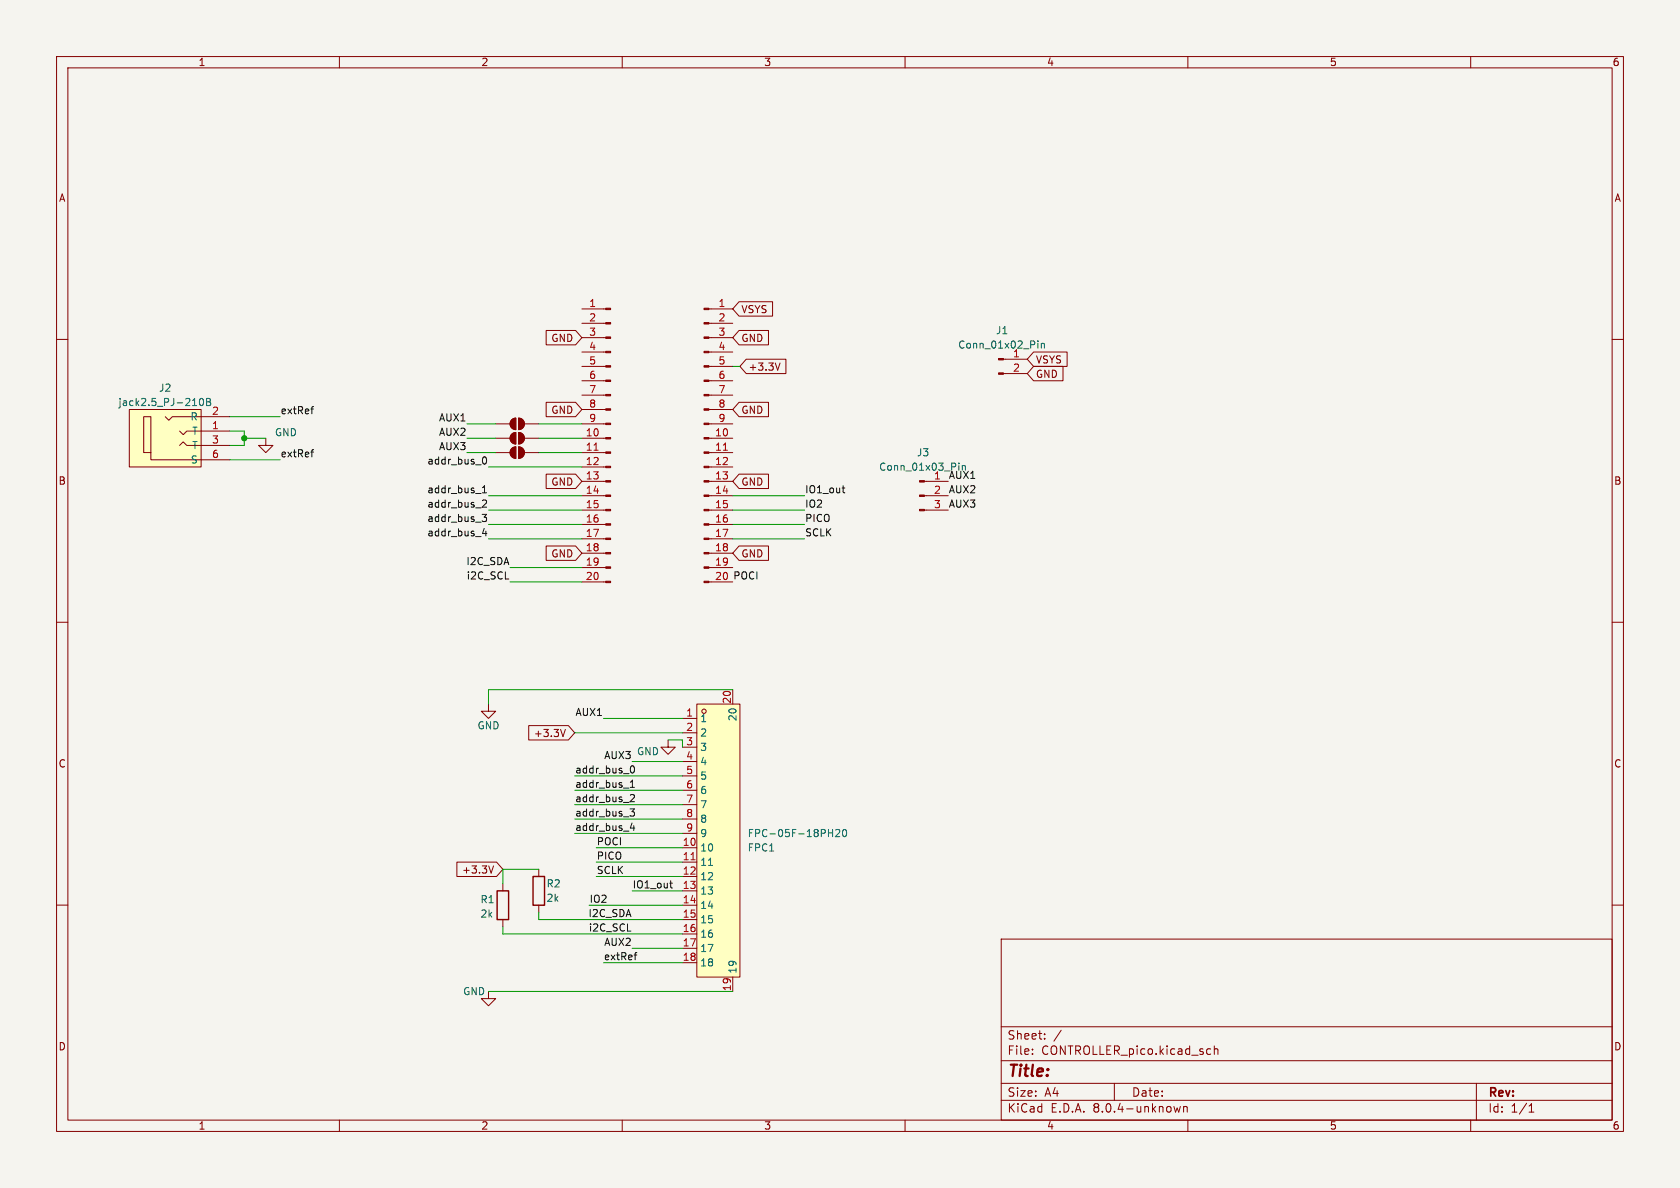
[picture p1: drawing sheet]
<svg xmlns="http://www.w3.org/2000/svg" width="297mm" height="210mm" viewBox="0 0 297 210" stroke-linecap="round" stroke-linejoin="round" font-family="sans-serif">
<path d="M0 0h297v210h-297z" fill="#f5f4ef" stroke="#f5f4ef" stroke-width=".18"/>
<g fill="none" stroke="#840000" stroke-width=".18">
<path d="M10 10h277v190h-277zM12 12h273v186h-273zM60 10v2M110 10v2M160 10v2M210 10v2M260 10v2M10 60h2M285 60h2M47 77.5v1.2h1.3l-1.3 1.3-1.3-1.3h1.3M87.6 77.5h2.6M90.5 76.8l.7-.3v2a1.02 1.02 0 0 1-.9-.6 1.02 1.02 0 0 1 .2-1.1z"/>
<path d="M91.7 76.5a1.02 1.02 0 0 1 1 1 1.02 1.02 0 0 1-1 1zM92.7 77.5h2.5M163.4 90.2h4.2M163.4 87.6h4.2M163.4 85.1h4.2M10 110h2M285 110h2M10 160h2M285 160h2M177 166h108v32h-108zM60 198v2M110 198v2"/>
<path d="M160 198v2M177 194.5h108M177 191.5h108M177 187.5h108M177 181.5h108M182.5 186.3v.1M182.5 185.5v.1M184.7 183.6v.1M184.7 182.8v.1M187.6 182.1l-1.3 2M197 191.5v3M207.5 195.6l.3 1 .3-.7 .3 .7 .3-1"/>
<path d="M209.2 195.6v1M209.2 195.7l.3-.1 .3 .1 .1 .9M210 198v2M213.6 185.4l.4 .1M214 186.3l-.4 .1M214.7 185.5l.2-.1 .3 .1 .1 .9M214.7 184.9v1.5M260 198v2M261 191.5v6.5M270.3 196.6h.9M270.3 195.5l.4-.4v1.5"/>
</g>
<g fill="#840000" stroke="#840000" stroke-width=".18">
<path d="M90.5 76.8l.7-.3v2a1.02 1.02 0 0 1-.9-.6 1.02 1.02 0 0 1 .2-1.1z"/>
<path d="M91.7 76.5a1.02 1.02 0 0 1 1 1 1.02 1.02 0 0 1-1 1z"/>
<path d="M162.6 90h.8v.3h-.8z"/>
<path d="M162.6 87.5h.8v.3h-.8z"/>
<path d="M162.6 85h.8v.2h-.8z"/>
</g>
<path d="M169.5 81.9v.1M169.5 82.3v.8M170.1 82.3v.8M170.1 82.4l.2-.1h.3l.1 .8" fill="none" stroke="#006464" stroke-width=".18"/>
<path d="M123.2 124.5h7.6v48.2h-7.6z" fill="#ffffc2"/>
<g fill="none" stroke="#840000" stroke-width=".18">
<path d="M102.9 59.7h4.2M102.9 57.2h4.2M102.9 54.6h4.2M125.3 59.7h4.2M125.3 57.2h4.2M125.3 54.6h4.2M87.6 74.9h2.6M90.5 79.3l.7-.3v2a1.02 1.02 0 0 1-.9-.6 1.02 1.02 0 0 1 .2-1.1zM90.5 74.2l.7-.3v2a1.02 1.02 0 0 1-.9-.6 1.02 1.02 0 0 1 .2-1.1zM91.7 79a1.02 1.02 0 0 1 1 1 1.02 1.02 0 0 1-1 1zM91.7 73.9a1.02 1.02 0 0 1 1 1 1.02 1.02 0 0 1-1 1zM92.7 74.9h2.5"/>
<path d="M102.9 77.5h4.2M102.9 74.9h4.2M102.9 72.4h4.2M102.9 69.9h4.2M102.9 67.3h4.2M102.9 64.8h4.2M102.9 62.2h4.2M125.3 77.5h4.2M125.3 74.9h4.2M125.3 72.4h4.2M125.3 69.9h4.2M125.3 67.3h4.2"/>
<path d="M125.3 64.8h4.2M125.3 62.2h4.2M177.4 66h4.2M177.4 63.5h4.2M87.6 80h2.6M92.7 80h2.5M102.9 97.8h4.2M102.9 95.3h4.2M102.9 92.7h4.2M102.9 90.2h4.2M102.9 87.6h4.2M102.9 85.1h4.2"/>
<path d="M102.9 82.6h4.2M102.9 80h4.2M125.3 97.8h4.2M125.3 95.3h4.2M125.3 92.7h4.2M125.3 90.2h4.2M125.3 87.6h4.2M125.3 85.1h4.2M125.3 82.6h4.2M125.3 80h4.2M102.9 102.9h4.2M102.9 100.3h4.2"/>
<path d="M125.3 102.9h4.2M125.3 100.3h4.2M120.6 127h2.6M120.6 129.5h2.6M120.6 132.1h2.6M120.6 134.6h2.6M120.6 137.2h2.6M120.6 139.7h2.6M123.2 124.5h7.6v48.2h-7.6zM129.5 121.9v2.6M88.9 156.2v1.3M95.2 153.7v1.2"/>
<path d="M120.6 149.9h2.6M120.6 152.4h2.6M120.6 154.9h2.6M120.6 157.5h2.6M120.6 142.2h2.6M120.6 144.8h2.6M120.6 147.3h2.6M86.4 175.3v1.2h1.2l-1.2 1.3-1.3-1.3h1.3M88.9 162.6v1.2M95.2 160v1.3M120.6 160h2.6M120.6 162.6h2.6"/>
<path d="M120.6 165.1h2.6M120.6 167.6h2.6M120.6 170.2h2.6M129.5 172.7v2.6"/>
<circle cx="124.5" cy="125.7" r=".38"/>
</g>
<path d="M183.5 60.3v.1M183.5 60.7v.8M184.1 60.7v.8M184.1 60.8l.2-.1 .3 .1v.7M125.2 153h.8M146.5 147.2h.7M147.2 146.6v1.3M147.7 146.8l.5-.2 .3 .4-.8 .9h.8M149.1 146.7l.1-.1a.68 .68 0 0 1 .5 .7 .68 .68 0 0 1-.5 .6 .84 .84 0 0 1-.1-1.2z" fill="none" stroke="#006464" stroke-width=".18"/>
<path d="M105 79.6h.7M127.9 79.6h.7M122.2 152h.7" fill="none" stroke="#a90000" stroke-width=".18"/>
<g fill="#840000" stroke="#840000" stroke-width=".18">
<path d="M124.5 102.7h.8v.3h-.8z"/>
<path d="M124.5 100.2h.8v.3h-.8z"/>
<path d="M124.5 97.7h.8v.2h-.8z"/>
<path d="M124.5 95.1h.8v.3h-.8z"/>
<path d="M124.5 92.6h.8v.2h-.8z"/>
<path d="M124.5 90h.8v.3h-.8z"/>
<path d="M124.5 87.5h.8v.3h-.8z"/>
<path d="M124.5 85h.8v.2h-.8z"/>
<path d="M124.5 82.4h.8v.3h-.8z"/>
<path d="M124.5 79.9h.8v.2h-.8z"/>
<path d="M124.5 77.3h.8v.3h-.8z"/>
<path d="M124.5 74.8h.8v.3h-.8z"/>
<path d="M124.5 72.3h.8v.2h-.8z"/>
<path d="M124.5 69.7h.8v.3h-.8z"/>
<path d="M124.5 67.2h.8v.2h-.8z"/>
<path d="M124.5 64.6h.8v.3h-.8z"/>
<path d="M124.5 62.1h.8v.3h-.8z"/>
<path d="M124.5 59.6h.8v.2h-.8z"/>
<path d="M124.5 57h.8v.3h-.8z"/>
<path d="M124.5 54.5h.8v.2h-.8z"/>
<path d="M107.1 102.7h.8v.3h-.8z"/>
<path d="M107.1 100.2h.8v.3h-.8z"/>
<path d="M107.1 97.7h.8v.2h-.8z"/>
<path d="M107.1 95.1h.8v.3h-.8z"/>
<path d="M107.1 92.6h.8v.2h-.8z"/>
<path d="M107.1 90h.8v.3h-.8z"/>
<path d="M107.1 87.5h.8v.3h-.8z"/>
<path d="M107.1 85h.8v.2h-.8z"/>
<path d="M107.1 82.4h.8v.3h-.8z"/>
<path d="M107.1 79.9h.8v.2h-.8z"/>
<path d="M107.1 77.3h.8v.3h-.8z"/>
<path d="M107.1 74.8h.8v.3h-.8z"/>
<path d="M107.1 72.3h.8v.2h-.8z"/>
<path d="M107.1 69.7h.8v.3h-.8z"/>
<path d="M107.1 67.2h.8v.2h-.8z"/>
<path d="M107.1 64.6h.8v.3h-.8z"/>
<path d="M107.1 62.1h.8v.3h-.8z"/>
<path d="M107.1 59.6h.8v.2h-.8z"/>
<path d="M107.1 57h.8v.3h-.8z"/>
<path d="M107.1 54.5h.8v.2h-.8z"/>
<path d="M90.5 79.3l.7-.3v2a1.02 1.02 0 0 1-.9-.6 1.02 1.02 0 0 1 .2-1.1z"/>
<path d="M91.7 79a1.02 1.02 0 0 1 1 1 1.02 1.02 0 0 1-1 1z"/>
<path d="M90.5 74.2l.7-.3v2a1.02 1.02 0 0 1-.9-.6 1.02 1.02 0 0 1 .2-1.1z"/>
<path d="M91.7 73.9a1.02 1.02 0 0 1 1 1 1.02 1.02 0 0 1-1 1z"/>
<path d="M176.5 65.9h.9v.3h-.9z"/>
<path d="M176.5 63.4h.9v.2h-.9z"/>
</g>
<path d="M87.9 157.5h2v5.1h-2zM94.2 154.9h2.1v5.1h-2.1z" fill="none" stroke="#840000" stroke-width=".25"/>
<path d="M22.9 72.4h12.7v10.2h-12.7z" fill="#ffffc2"/>
<g fill="none" stroke="#840000" stroke-width=".18">
<path d="M96.6 58.4h5.2l1.1 1.3-1.1 1.3h-5.2zM130.7 58.4h5.2v2.6h-5.2l-1.2-1.3zM130.7 53.3h5.9v2.6h-5.9l-1.2-1.3zM22.9 72.4h12.7v10.2h-12.7zM29.2 73.7l.6 .6 .7-.6h10.1M31.7 78.7l.7-.6 .6 .6h7.6M31.7 76.2l.7 .6 .6-.6h7.6M96.6 71.1h5.2l1.1 1.3-1.1 1.3h-5.2zM130.7 71.1h5.2v2.6h-5.2l-1.2-1.3zM131.9 63.5h7v2.5h-7l-1.1-1.2zM137.9 64.2l-.4 1.2M182.7 64.8h5.2v2.5h-5.2l-1.1-1.3z"/>
<path d="M182.7 62.2h6v2.6h-6l-1.1-1.3zM26.7 80h-1.3v-6.3h1.3v7.6h13.9M96.6 96.5h5.2l1.1 1.3-1.1 1.3h-5.2zM96.6 83.8h5.2l1.1 1.3-1.1 1.3h-5.2zM130.7 83.8h5.2v2.6h-5.2l-1.2-1.3zM130.7 96.5h5.2v2.6h-5.2l-1.2-1.3zM86.4 124.5v1.2h1.2l-1.2 1.3-1.3-1.3h1.3M93.5 128.3h7l1.1 1.2-1.1 1.3h-7zM100 128.9l-.5 1.3M118.1 130.8v1.3h1.3l-1.3 1.3-1.3-1.3h1.3M80.8 152.4h7l1.1 1.3-1.1 1.2h-7zM87.3 153.1l-.5 1.2"/>
</g>
<path d="M34 71.7h.8M35.4 70.6l.2-.2a.68 .68 0 0 1 .4 .7 .68 .68 0 0 1-.4 .6l-.2-.1-.1-.4zM36.5 71h.5M37 71l.2-.2-.1-.2-.6-.2v1.3h.5M37 71l.3 .3-.1 .3" fill="none" stroke="#006464" stroke-width=".18"/>
<g fill="none" stroke="#0f0f0f" stroke-width=".18">
<path d="M55 72.3h.4M55 79.9h.4M55.4 71.9h-.2M55.4 79.5l-.2 .1M85.2 90.9h.8l-.4 .5 .4 .1v.6l-.2 .1-.5-.1M85.3 81.3l.1-.4 .2-.1a.68 .68 0 0 1 .4 .6 .68 .68 0 0 1-.4 .6l-.2-.1-.1-.3M85.3 88.5l.5-.1 .2 .4-.8 .9h.8M85.3 87.1h.7M85.3 86.2l.4-.4v1.3M85.6 93.4l-.3 .9h.8M85.9 93.9v.8M148.9 86.3h.5"/>
<path d="M149.1 87.1h.3M111.4 139.2h.8M111.4 138.3l.4-.4v1.3M111.4 135.9l.2-.4 .1-.1a.68 .68 0 0 1 .5 .6 .68 .68 0 0 1-.5 .6l-.1-.1-.2-.3M111.4 143h.8l-.5 .5 .4 .1v.5l-.2 .2-.5-.1M111.4 140.6l.5-.1 .3 .3-.8 .9h.8M111.7 145.5l-.3 .9h.8M112 146v.8M118.4 156.1h.5M118.6 156.9l.3 .1M112.1 168.8h.5M112.6 168.4l-.3 .1"/>
</g>
<g fill="none" stroke="#009600" stroke-width=".18">
<path d="M40.6 76.2h2.6v2.5h-2.6M40.6 73.7h8.9M43.2 77.5h3.8M82.5 77.5h5.1M82.5 74.9h5.1M95.2 77.5h7.7M95.2 74.9h7.7M129.5 64.8h1.3M40.6 81.3h8.9M82.5 80h5.1M86.4 87.6h16.5M86.4 82.6h16.5"/>
<path d="M86.4 90.2h16.5M86.4 92.7h16.5M86.4 95.3h16.5M95.2 80h7.7M129.5 87.6h12.7M129.5 90.2h12.7M129.5 92.7h12.7M129.5 95.3h12.7M90.2 100.3h12.7M90.2 102.9h12.7M101.6 137.2h19M101.6 139.7h19"/>
<path d="M101.6 129.5h19M106.7 127h13.9M111.8 134.6h8.8M118.1 130.8h2.5v1.3M129.5 121.9h-43.1v2.6M95.2 153.7h-6.3v2.5M101.6 142.2h19M101.6 144.8h19M101.6 147.3h19M105.4 152.4h15.2M105.4 154.9h15.2M105.4 149.9h15.2"/>
<path d="M111.8 157.5h8.8M86.4 175.3h43.1M88.9 163.8v1.3h31.7M95.2 161.3v1.3h25.4M104.1 160h16.5M106.7 170.2h13.9M111.8 167.6h8.8"/>
</g>
<circle cx="43.2" cy="77.5" r=".46" fill="#009600" stroke="#009600" stroke-width=".18"/>
<text font-size="2.8" fill="#840000" x="178" y="190.9">Title:</text>
<g font-size="2.1" fill="#840000">
<text x="178" y="184">Sheet:</text>
<text x="178" y="186.7">File:</text>
<text x="184.1" y="186.7">CONTROLLER_pico.kicad_sch</text>
<text x="178" y="196.9">KiCad</text>
<text x="178" y="194.1">Size:</text>
<text x="184.7" y="194.1">A4</text>
<text x="185.7" y="196.9">E.D.A.</text>
<text x="193.3" y="196.9">8.0.4-unknown</text>
<text x="200" y="194.1">Date:</text>
<text x="263" y="194.3">Rev:</text>
<text x="263" y="196.9">Id:</text>
<text x="267.1" y="196.9">1/1</text>
</g>
<g font-size="1.8" fill="#840000">
<text x="35" y="11.9">1</text>
<text x="85" y="11.9">2</text>
<text x="135" y="11.9">3</text>
<text x="185" y="11.9">4</text>
<text x="235" y="11.9">5</text>
<text x="285" y="11.9">6</text>
<text x="10.3" y="35.9">A</text>
<text x="285.3" y="35.9">A</text>
<text x="131" y="55.6">VSYS</text>
<text x="97.4" y="60.6">GND</text>
<text x="131" y="60.6">GND</text>
<text x="132.2" y="65.7">+3.3V</text>
<text x="183" y="64.5">VSYS</text>
<text x="183" y="67">GND</text>
<text x="97.4" y="73.3">GND</text>
<text x="131" y="73.3">GND</text>
<text x="10.3" y="85.9">B</text>
<text x="97.4" y="86">GND</text>
<text x="131" y="86">GND</text>
<text x="285.3" y="85.9">B</text>
<text x="97.4" y="98.7">GND</text>
<text x="131" y="98.7">GND</text>
<text x="94.3" y="130.5">+3.3V</text>
<text x="10.3" y="135.9">C</text>
<text x="285.3" y="135.9">C</text>
<text x="81.6" y="154.6">+3.3V</text>
<text x="10.3" y="185.9">D</text>
<text x="285.3" y="185.9">D</text>
<text x="35" y="199.9">1</text>
<text x="85" y="199.9">2</text>
<text x="135" y="199.9">3</text>
<text x="185" y="199.9">4</text>
<text x="235" y="199.9">5</text>
<text x="285" y="199.9">6</text>
</g>
<g font-size="1.8" fill="#a90000">
<text x="104.1" y="54.4">1</text>
<text x="104.1" y="56.9">2</text>
<text x="104.1" y="59.4">3</text>
<text x="126.9" y="54.4">1</text>
<text x="126.9" y="56.9">2</text>
<text x="126.9" y="59.4">3</text>
<text x="104.1" y="62">4</text>
<text x="104.1" y="64.5">5</text>
<text x="126.9" y="62">4</text>
<text x="126.9" y="64.5">5</text>
<text x="179" y="65.8">2</text>
<text x="104.1" y="67.1">6</text>
<text x="104.1" y="69.6">7</text>
<text x="126.9" y="67.1">6</text>
<text x="126.9" y="69.6">7</text>
<text x="37.4" y="75.9">1</text>
<text x="103.5" y="77.2">10</text>
<text x="104.1" y="72.1">8</text>
<text x="104.1" y="74.7">9</text>
<text x="126.3" y="77.2">10</text>
<text x="126.9" y="72.1">8</text>
<text x="126.9" y="74.7">9</text>
<text x="37.4" y="78.5">3</text>
<text x="37.4" y="81">6</text>
<text x="103.5" y="79.8">11</text>
<text x="103.5" y="82.3">12</text>
<text x="126.3" y="79.8">11</text>
<text x="126.3" y="82.3">12</text>
<text x="103.5" y="84.8">13</text>
<text x="103.5" y="87.4">14</text>
<text x="103.5" y="89.9">15</text>
<text x="126.3" y="84.8">13</text>
<text x="126.3" y="87.4">14</text>
<text x="126.3" y="89.9">15</text>
<text x="165" y="87.4">2</text>
<text x="165" y="89.9">3</text>
<text x="103.5" y="92.5">16</text>
<text x="103.5" y="95">17</text>
<text x="126.3" y="92.5">16</text>
<text x="126.3" y="95">17</text>
<text x="103.5" y="97.5">18</text>
<text x="103.5" y="100.1">19</text>
<text x="126.3" y="97.5">18</text>
<text x="126.3" y="100.1">19</text>
<text x="103.5" y="102.6">20</text>
<text x="126.3" y="102.6">20</text>
<text x="129.3" y="124.5" transform="rotate(-90 129.3 124.5)">20</text>
<text x="121.2" y="126.7">1</text>
<text x="121.2" y="129.3">2</text>
<text x="121.2" y="131.8">3</text>
<text x="121.2" y="134.4">4</text>
<text x="121.2" y="136.9">5</text>
<text x="121.2" y="139.4">6</text>
<text x="121.2" y="142">7</text>
<text x="120.6" y="149.6">10</text>
<text x="121.2" y="144.5">8</text>
<text x="121.2" y="147.1">9</text>
<text x="120.6" y="152.1">11</text>
<text x="120.6" y="154.7">12</text>
<text x="120.6" y="157.2">13</text>
<text x="120.6" y="159.8">14</text>
<text x="120.6" y="162.3">15</text>
<text x="120.6" y="164.8">16</text>
<text x="120.6" y="167.4">17</text>
<text x="120.6" y="169.9">18</text>
<text x="129.3" y="175.3" transform="rotate(-90 129.3 175.3)">19</text>
</g>
<g font-size="1.8" fill="#006464">
<text x="176" y="59.3">J1</text>
<text x="169.3" y="61.8">Conn_01x02_Pin</text>
<text x="179" y="63.2">1</text>
<text x="20.8" y="72">jack2.5_PJ-210B</text>
<text x="28" y="69.4">J2</text>
<text x="33.6" y="74.5">R</text>
<text x="33.9" y="77.1">T</text>
<text x="37.4" y="73.4">2</text>
<text x="48.5" y="77.3">GND</text>
<text x="33.6" y="82.1">S</text>
<text x="33.9" y="79.6">T</text>
<text x="155.3" y="83.4">Conn_01x03_Pin</text>
<text x="162" y="80.9">J3</text>
<text x="165" y="84.8">1</text>
<text x="84.3" y="129.1">GND</text>
<text x="123.7" y="127.9">1</text>
<text x="123.7" y="130.4">2</text>
<text x="130.4" y="127.6" transform="rotate(-90 130.4 127.6)">20</text>
<text x="112.5" y="133.7">GND</text>
<text x="123.7" y="132.9">3</text>
<text x="123.7" y="135.5">4</text>
<text x="123.7" y="138">5</text>
<text x="123.7" y="140.6">6</text>
<text x="123.7" y="143.1">7</text>
<text x="123.7" y="145.6">8</text>
<text x="123.7" y="148.2">9</text>
<text x="132.1" y="148.2">FPC-05F-18PH20</text>
<text x="123.7" y="150.7">10</text>
<text x="123.7" y="153.3">11</text>
<text x="123.7" y="155.8">12</text>
<text x="132.1" y="150.7">FPC1</text>
<text x="84.8" y="159.9">R1</text>
<text x="96.5" y="157.1">R2</text>
<text x="96.5" y="159.6">2k</text>
<text x="123.7" y="158.3">13</text>
<text x="123.7" y="160.9">14</text>
<text x="84.8" y="162.4">2k</text>
<text x="123.7" y="163.4">15</text>
<text x="123.7" y="166">16</text>
<text x="123.7" y="168.5">17</text>
<text x="123.7" y="171">18</text>
<text x="130.4" y="172.2" transform="rotate(-90 130.4 172.2)">19</text>
<text x="81.8" y="176.1">GND</text>
</g>
<g font-size="1.8" fill="#0f0f0f">
<text x="49.5" y="73.3">extRef</text>
<text x="77.5" y="77.1">AUX2</text>
<text x="77.5" y="74.6">AUX1</text>
<text x="49.5" y="80.9">extRef</text>
<text x="75.5" y="82.2">addr_bus_0</text>
<text x="77.5" y="79.7">AUX3</text>
<text x="75.5" y="87.3">addr_bus_1</text>
<text x="75.5" y="89.8">addr_bus_2</text>
<text x="142.2" y="89.8">IO2</text>
<text x="142.2" y="87.3">IO1_out</text>
<text x="167.6" y="84.7">AUX1</text>
<text x="167.6" y="87.3">AUX2</text>
<text x="167.6" y="89.8">AUX3</text>
<text x="75.5" y="92.4">addr_bus_3</text>
<text x="75.5" y="94.9">addr_bus_4</text>
<text x="142.2" y="92.4">PICO</text>
<text x="142.2" y="94.9">SCLK</text>
<text x="82.3" y="100">I2C_SDA</text>
<text x="82.4" y="102.5">i2C_SCL</text>
<text x="129.5" y="102.5">POCI</text>
<text x="101.6" y="126.7">AUX1</text>
<text x="101.6" y="136.8">addr_bus_0</text>
<text x="106.7" y="134.3">AUX3</text>
<text x="101.6" y="139.4">addr_bus_1</text>
<text x="101.6" y="141.9">addr_bus_2</text>
<text x="101.6" y="147">addr_bus_4</text>
<text x="101.6" y="144.4">addr_bus_3</text>
<text x="105.4" y="149.5">POCI</text>
<text x="105.4" y="152.1">PICO</text>
<text x="105.4" y="154.6">SCLK</text>
<text x="104.1" y="159.7">IO2</text>
<text x="111.8" y="157.1">IO1_out</text>
<text x="103.9" y="162.2">I2C_SDA</text>
<text x="104" y="164.8">i2C_SCL</text>
<text x="106.7" y="167.3">AUX2</text>
<text x="106.7" y="169.8">extRef</text>
</g>
</svg>
